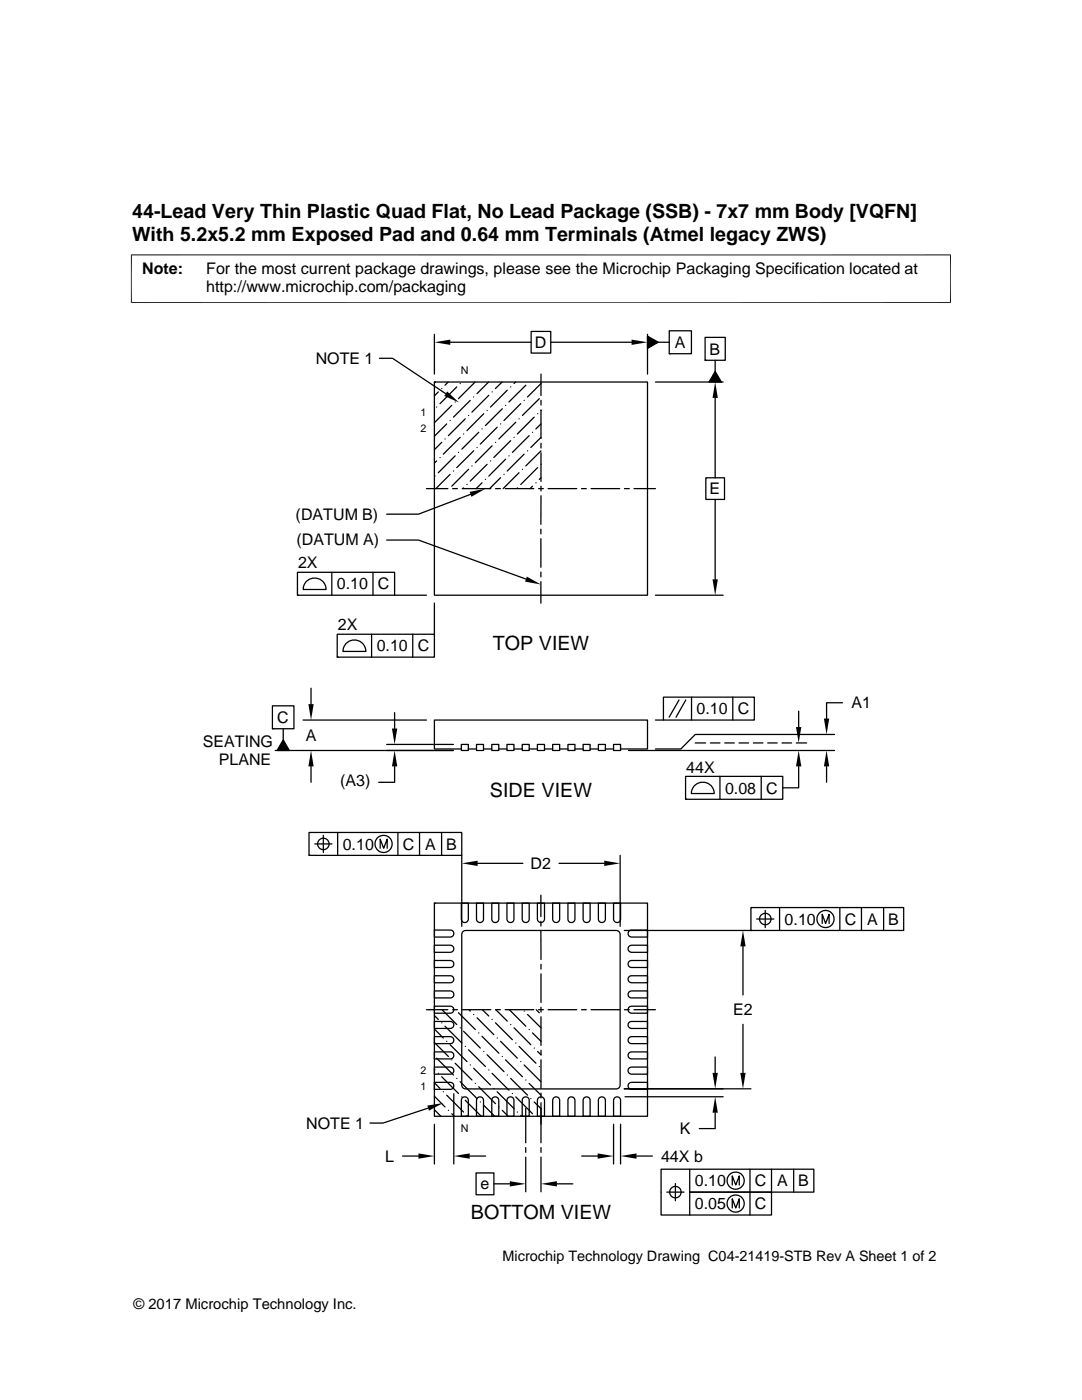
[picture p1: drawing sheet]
<svg xmlns="http://www.w3.org/2000/svg" width="216mm" height="279mm" viewBox="0 0 216 279" stroke-linecap="round" stroke-linejoin="round" font-family="sans-serif">
<g fill="none" stroke="#000" stroke-width=".25">
<path d="M75.7 71.5h2.6l10.6 7.1M86.7 66.7v8M86.7 76.2h42.5v42.6h-42.5zM86.7 76.2h.1M86.8 76.2l-.1 .1M87.5 78.2l-.8 .8M88.1 77.5h.1M89.4 76.2l-.6 .7M89.9 68.3h16.1M91.1 77.2l-3.3 3.4M91.8 76.5h.1M93.8 79.9l-3.3 3.3"/>
<path d="M94.5 79.2h.1M94.8 76.2l-3.3 3.4M97.5 76.2l-2.3 2.3M97.5 78.9l-3.3 3.4M98.2 78.2h.1M100.2 76.2l-1.3 1.3M101.2 77.9l-3.3 3.3M101.9 77.2h.1M102.9 76.2l-.3 .3M104.6 79.9h.1M104.9 76.9l-3.3 3.3M106 66.1h3.9v4.4h-3.9z"/>
<path d="M107.6 79.6l-3.4 3.3M107.9 74.7v4.2M107.9 79.9v.9M108 76.5l-2.7 2.7M109.9 68.3h16.1M129.2 66.7v8M129.2 67.1l2.1 1.2-2.1 1.2zM130.8 76.2h13.5M131.3 68.3h2.2M133.5 66h4.5v4.6h-4.5zM133.5 70.6h.1M140.7 67.3h4v4.6h-4z"/>
<path d="M140.7 71.9h.1M142.7 79.4v16M142.7 74.1l1.2 2.1h-2.4zM142.7 71.9v2.2M85.1 97.5h4.3M86.8 95h.1M87.1 81.2h.1M87.1 92l-.4 .4M87.8 91.3h.1M88.1 88.3l-1.4 1.4M88.8 87.6h.1M89.1 84.6l-2.4 2.5"/>
<path d="M89.8 83.9h.1M89.8 94.7l-2.8 2.8M90.1 80.9l-3.3 3.4M90.3 97.5h1M90.5 94h.1M90.8 80.2h.1M90.8 91l-3.3 3.3M91.5 90.3h.1M91.8 87.3l-3.3 3.3M92.2 97.5h5.7M92.5 86.6h.1M92.5 97.4l-.1 .1"/>
<path d="M92.8 83.6l-3.3 3.4M93.2 96.7h.1M93.5 82.9h.1M93.5 93.7l-3.4 3.3M93.9 98.7l-10.4 3.9h-6.3M94.2 93h.1M94.5 90l-3.4 3.3M95.2 89.3h.1M95.5 86.3l-3.3 3.3M96.2 96.4l-1.2 1.1M96.2 85.6h.1M96.5 82.6l-3.3 3.3"/>
<path d="M96.9 95.7h.1M97.2 81.9h.1M97.2 92.7l-3.4 3.3M97.9 92h.1M98.2 89l-3.4 3.3M98.9 88.3h.1M98.9 97.5h.9M99.2 85.3l-3.4 3.3M99.9 84.6h.1M99.9 95.3l-2.2 2.2M100.2 81.6l-3.3 3.3M100.6 94.7h.1"/>
<path d="M100.8 97.5h5.7M100.9 91.7l-3.4 3.3M100.9 80.9h.1M101.6 91h.1M101.9 87.9l-3.4 3.4M102.6 87.3h.1M102.9 84.3l-3.4 3.3M103.2 97.4h.1M103.6 94.3l-3.2 3.2M103.6 83.6h.1M103.9 80.6l-3.3 3.3M104.2 93.7h.1"/>
<path d="M104.6 90.6l-3.4 3.4M105.3 90h.1M105.6 87l-3.4 3.3M106.3 86.3h.1M106.3 97l-.5 .5M106.6 83.2l-3.4 3.4M106.9 96.4h.1M107.3 82.6h.1M107.3 93.3l-3.4 3.4M107.5 97.5h.9M107.9 81.8v5.7M107.9 88.5v.9"/>
<path d="M107.9 90.4v5.7M107.9 97v1M107.9 98.9v5.7M108 87.3l-2.1 2M108 81.9h.1M108 90l-3.1 3M108 84.6l-1.1 1M108 92.7h.1M108 95.3l-.4 .4M109.4 97.5h5.7M116 97.5h1M117.9 97.5h5.8"/>
<path d="M124.6 97.5h1M126.5 97.5h4.3M140.8 95.4h3.8v4.3h-3.8zM142.7 99.7v15.9M59.4 114.2h19.3v4.6h-19.3zM59.4 118.8h.1M61.2 115.9a2.3 2.3 0 0 1 2.5-.3 2.3 2.3 0 0 1 1.4 2h-4.6l.3-1.1zM66.2 114.2v4.6M74.4 114.2v4.6M77.2 107.8h6.3l21.5 7.8M78.7 118.8h6.4M107.9 105.6v1"/>
<path d="M107.9 107.5v5.7M107.9 114.2v.9M107.9 116.1v4.3M130.8 118.8h13.5M62.1 137.4v3.1M67.3 126.6h19.4v4.5h-19.4zM67.3 131.1h.1M69.2 128.3a2.29 2.29 0 0 1 2.5-.4 2.29 2.29 0 0 1 1.3 2.1h-4.6l.4-1.2zM74.1 126.6v4.5M82.4 126.6v4.5M86.7 120.4v6.2M132.4 139.1h18.1v4.6h-18.1z"/>
<path d="M135.5 139.7l-2 3.4M136.8 139.7l-1.9 3.4M138 139.1v4.6M146.2 139.1v4.6M54.4 140.9h4.3v4.5h-4.3zM54.4 145.4h.1M54.9 149.8h35.6M56.5 145.4v2.3M56.5 147.7l1.2 2.1h-2.4zM60.5 143.7h24.6M62.1 153v3.1M77.2 148.6h13.3"/>
<path d="M78.7 153v3.1h-3.1M78.7 142.2v3.2M92.1 149.5h-5.4v-5.8h42.5v5.8h-5.4M92.1 148.6h1.4v1.2h-1.4zM93.5 149.5h1.6M95.1 148.6h1.4v1.2h-1.4zM96.5 149.5h1.6M98.1 148.6h1.4v1.2h-1.4zM99.5 149.5h1.7M101.2 148.6h1.4v1.2h-1.4zM102.6 149.5h1.6M104.2 148.6h1.4v1.2h-1.4z"/>
<path d="M105.6 149.5h1.6M107.2 148.6h1.4v1.2h-1.4zM108.6 149.5h1.7M110.3 148.6h1.4v1.2h-1.4zM111.7 149.5h1.6M113.3 148.6h1.4v1.2h-1.4zM114.7 149.5h1.7M116.4 148.6h1.4v1.2h-1.4zM117.8 149.5h1.6M119.4 148.6h1.4v1.2h-1.4zM120.8 149.5h1.6M122.4 148.6h1.4v1.2h-1.4z"/>
<path d="M125.4 149.8h41.1M130.8 143.7h1.6M136.8 154.9h19.4v4.6h-19.4zM136.8 159.5h.1M138.7 156.7a2.29 2.29 0 0 1 2.5-.4 2.29 2.29 0 0 1 1.3 2.1h-4.6l.4-1.2zM138.7 148.3h2.1M141.8 148.3h1.9M143.7 154.9v4.6M144.6 148.3h1.9M147.5 148.3h1.9M150.3 148.3h1.9M151.9 154.9v4.6"/>
<path d="M153.2 148.3h1.9M156 148.3h1.9M158.9 148.3h2.1M159.4 153v4.2h-3.2M159.4 141.9v3.2M164.9 153v3.1M166.5 146.6h-27.8l-2.9 2.9h-5M168.1 140.3h-3.2v3.1M61.7 166.1h30.4v4.6h-30.4zM61.7 170.7h.1M62.8 168.4h3.4M64.5 166.7v3.4"/>
<path d="M67.4 166.1v4.6M75.9 169.3v-1.8l.7 1.8 .7-1.8v1.8M79.4 166.1v4.6M83.7 166.1v4.6M88.1 166.1v4.6M92.1 170.7v14.2M95.3 172.3h9M107.9 178.6v4.3M111.5 172.3h9.1M123.7 170.7v14.2M86.7 180.2h42.5v42.6h-42.5zM86.7 180.2h.1"/>
<path d="M86.7 185.6h3.2a.7 .7 0 0 1 .6 .5 .7 .7 0 0 1-.3 .8l-.3 .1h-3.2zM86.7 188.6h3.2a.71 .71 0 0 1 .7 .7 .71 .71 0 0 1-.7 .8h-3.2zM86.7 191.7h3.2a.7 .7 0 0 1 .6 .5 .7 .7 0 0 1-.3 .8l-3.5 .1zM86.7 194.7h3.2a.69 .69 0 0 1 .6 .5 .69 .69 0 0 1-.2 .8l-.4 .1h-3.2zM86.7 197.8h3.2a.71 .71 0 0 1 .6 1l-.3 .3-.3 .1h-3.2zM92.1 180.2h1.4v3.2a.7 .7 0 0 1-.7 .7 .7 .7 0 0 1-.7-.7zM92.3 186l.6-.3h30.1l.4 .1 .3 .7v30.1l-.1 .4-.6 .3h-30.1l-.4-.1-.4-.6v-30.1zM95.1 180.2h1.4v3.2a.7 .7 0 0 1-.7 .7 .7 .7 0 0 1-.7-.7zM98.1 180.2h1.4v3.2a.7 .7 0 0 1-.7 .7 .7 .7 0 0 1-.7-.7zM101.2 180.2h1.4v3.2a.7 .7 0 0 1-.7 .7 .7 .7 0 0 1-.7-.7zM104.2 180.2h1.4v3.2a.7 .7 0 0 1-.7 .7 .7 .7 0 0 1-.7-.7zM107.2 180.2h1.4v3.2a.71 .71 0 0 1-.7 .7 .71 .71 0 0 1-.7-.7z"/>
<path d="M107.9 185.8v5.7M107.9 183.9v.9M107.9 192.4v1M107.9 194.4v5.7M110.3 180.2h1.4v3.2a.7 .7 0 0 1-.7 .7 .7 .7 0 0 1-.7-.7zM113.3 180.2h1.4v3.2a.7 .7 0 0 1-.7 .7 .7 .7 0 0 1-.7-.7zM116.4 180.2h1.4v3.2a.7 .7 0 0 1-.7 .7 .7 .7 0 0 1-.7-.7zM119.4 180.2h1.4v3.2a.7 .7 0 0 1-.7 .7 .7 .7 0 0 1-.7-.7zM122.4 180.2h1.4v3.2a.7 .7 0 0 1-.7 .7 .7 .7 0 0 1-.7-.7zM124.6 185.7h25.2M125.6 191.8l.4-.1h3.2v1.4h-3.2a.7 .7 0 0 1-.7-.5 .7 .7 0 0 1 .3-.8zM125.6 197.9l.4-.1h3.2v1.4h-3.2a.69 .69 0 0 1-.7-.5 .69 .69 0 0 1 .3-.8z"/>
<path d="M125.6 188.8l.4-.2h3.2v1.5h-3.2a.71 .71 0 0 1-.6-.5 .71 .71 0 0 1 .2-.8zM125.6 185.7l3.6-.1v1.4h-3.2a.7 .7 0 0 1-.7-.5 .7 .7 0 0 1 .3-.8zM125.7 194.8l3.5-.1v1.4h-3.2l-.4-.1a.7 .7 0 0 1 .1-1.2zM148.3 188.9v9.7M149.8 181.1h30.5v4.6h-30.5zM149.8 185.7h.1M151 183.4h3.4M152.7 181.7v3.4M155.6 181.1v4.6M164.1 184.3v-1.8l.6 1.8 .7-1.8v1.8M167.6 181.1v4.6M171.9 181.1v4.6"/>
<path d="M176.3 181.1v4.6M85.1 201.5h4.3M86.7 213.4l.1 .1M86.7 216.1l1.1 1.1M86.7 208l2.8 2.8M86.7 218.8l2.1 2.1M86.7 209.9h3.2a.7 .7 0 0 1 .6 .5 .7 .7 0 0 1-.3 .8l-.3 .1h-3.2zM86.7 213h3.2a.71 .71 0 0 1 .7 .7 .71 .71 0 0 1-.7 .7h-3.2zM86.7 200.8h3.2a.7 .7 0 0 1 .7 .7 .7 .7 0 0 1-.7 .7h-3.2zM86.7 203.9h3.2a.69 .69 0 0 1 .6 .4 .69 .69 0 0 1-.3 .8l-.3 .2h-3.2zM86.7 206.9h3.2l.4 .1a.69 .69 0 0 1 .2 .8 .69 .69 0 0 1-.6 .5h-3.2zM86.7 216h3.2a.7 .7 0 0 1 .6 .5 .7 .7 0 0 1-.3 .8l-3.5 .1z"/>
<path d="M86.7 202.7l.8 .8M86.7 205.4l1.8 1.8M87.1 211.2l3.4 3.3M87.5 214.2h.1M88.1 214.9l3.4 3.3M88.1 204.1h.1M88.2 201.5l2.9 3M88.5 217.9h.1M88.8 204.8l3.4 3.4M89.1 218.6l3.4 3.3M89.1 207.8h.1M89.8 208.5l3.4 3.4"/>
<path d="M90.1 211.5h.1M90.3 201.5h1M90.6 218.3v14M90.8 212.2l3.4 3.3M91.1 215.2h.1M91.5 202.1l3.3 3.4M91.8 215.9l3.4 3.3M91.8 205.1h.1M92.2 219.2a.71 .71 0 0 1 .7-.3 .71 .71 0 0 1 .6 .7v3.2h-1.4zM92.2 218.9h.1M92.2 201.5h5.7M92.5 205.8l3.3 3.4"/>
<path d="M92.8 219.6l3.2 3.2M92.8 208.8h.1M93.5 209.5l3.4 3.4M93.6 201.5l.2 .3M93.8 212.5h.1M94.5 202.5h.1M94.5 213.2l3.4 3.4M94.8 216.2h.1M95.2 203.1l3.3 3.4M95.2 219.2a.7 .7 0 0 1 .8-.3 .7 .7 0 0 1 .5 .7v3.2h-1.4zM95.5 216.9l3.4 3.4M95.5 206.1h.1"/>
<path d="M95.8 219.9h.1M96.2 206.8l3.3 3.4M96.2 201.5l1.3 1.3M96.5 209.8h.1M97.2 210.5l3.4 3.4M97.5 213.5h.1M98.2 203.5h.1M98.2 214.2l3.4 3.4M98.2 219.2a.71 .71 0 0 1 .8-.3 .71 .71 0 0 1 .5 .7v3.2h-1.4zM98.5 217.2h.1M98.9 204.1l3.3 3.4M98.9 201.5h.9"/>
<path d="M98.9 201.5l2.3 2.3M99.2 217.9l3.4 3.4M99.2 207.2h.1M99.9 207.8l3.3 3.4M100.2 210.8h.1M100.8 201.5h5.7M100.9 211.5l3.3 3.4M101.2 214.5h.1M101.3 219.2a.7 .7 0 0 1 .8-.3 .7 .7 0 0 1 .5 .7v3.2h-1.4v-3.2zM101.6 201.5l3.3 3.3M101.9 204.5h.1M101.9 215.2l3.4 3.4"/>
<path d="M102.2 218.2h.1M102.6 205.1l3.3 3.4M102.9 208.2h.1M102.9 218.9l3.4 3.4M103.6 208.8l3.3 3.4M103.9 211.9h.1M104.3 219.2a.7 .7 0 0 1 .8-.3 .7 .7 0 0 1 .5 .7v3.2h-1.4v-3.2zM104.6 201.8h.1M104.6 212.5l3.3 3.4M104.9 215.5h.1M105.3 202.5l2.7 2.6M105.6 205.5h.1"/>
<path d="M105.6 216.2l2.4 2.4M105.9 219.2h.1M106.3 206.1l1.7 1.7M106.6 209.2h.1M106.6 219.9l1.4 1.4M107 201.5l.6 .6M107.3 209.8l.7 .7M107.4 219.2a.71 .71 0 0 1 .7-.3 .71 .71 0 0 1 .5 .7v3.2h-1.4v-3.2zM107.5 201.5h.9M107.6 212.9h.1M107.9 201v1M107.9 202.9v5.7"/>
<path d="M107.9 209.6v.9M107.9 211.5v5.7M107.9 218.2v.9M109.4 201.5h5.7M110.4 219.2a.7 .7 0 0 1 .8-.3 .7 .7 0 0 1 .5 .7v3.2h-1.4v-3.2zM113.4 219.2a.71 .71 0 0 1 .8-.3 .71 .71 0 0 1 .5 .7v3.2h-1.4zM116 201.5h1M116.5 219.2a.7 .7 0 0 1 .8-.3 .7 .7 0 0 1 .5 .7v3.2h-1.4zM117.9 201.5h5.8M119.5 219.2a.71 .71 0 0 1 .8-.3 .71 .71 0 0 1 .5 .7v3.2h-1.4zM122.5 219.2a.7 .7 0 0 1 .8-.3 .7 .7 0 0 1 .5 .7v3.2h-1.4v-3.2zM124.6 217.3h25.2"/>
<path d="M124.6 201.5h1M124.7 218.9h19.6M125.6 207l.4-.1h3.2v1.4h-3.2a.69 .69 0 0 1-.6-.5 .69 .69 0 0 1 .2-.8zM125.6 216.1l.4-.1h3.2v1.4h-3.2a.7 .7 0 0 1-.7-.5 .7 .7 0 0 1 .3-.8zM125.6 213.1l.4-.1h3.2v1.4h-3.2a.71 .71 0 0 1-.6-.5 .71 .71 0 0 1 .2-.8zM125.6 200.9l.4-.1h3.2v1.4h-3.2a.7 .7 0 0 1-.6-.5 .7 .7 0 0 1 .2-.8zM125.6 204l3.6-.1v1.4h-3.2a.71 .71 0 0 1-.6-1.1zM125.6 210l3.6-.1v1.4h-3.2a.7 .7 0 0 1-.7-.5 .7 .7 0 0 1 .3-.8zM126.5 201.5h4.3M142.7 210.9v3.2M148.3 204.4v9.7M80.3 230.7h3.2"/>
<path d="M85.4 221.1l-9 3h-2.6M86.7 224.4v7.9M86.7 221.5l1.3 1.3M89.5 221.6h.1M90.1 222.3l.6 .5M93.2 222.6h.1M93.7 230.7h3.2M95 234.1h3.6v4.3h-3.6zM96.5 220.6l2.2 2.2M98.6 236.3h3.1M99.5 220.9h.1M100.2 221.6l1.2 1.2"/>
<path d="M103.2 221.9h.1M103.9 222.6l.2 .2M104.9 221.2v6.9M104.9 229v1M104.9 230.9v6.9M107.9 220.1v8M107.9 229v1M107.9 230.9v6.9M111.1 236.3h3.2M116.1 230.7h3.2M122.4 224.4v7.9M123.8 224.4v7.9"/>
<path d="M127 230.7h3.2M133.1 237.9h3.4M134.8 236.2v3.4M137.6 233.3v4.6h16.3v4.6h-22v-9.2h30.5v4.6h-24.8v4.6M142.7 222.1v3.1h-3.2M146.1 236.5v-1.8l.7 1.8 .7-1.8v1.8M149.6 233.3v9.2M153.9 233.3v4.6M158.4 233.3v4.6M146.1 241.1v-1.9l.7 1.9 .7-1.9v1.9"/>
<circle cx="64.5" cy="168.4" r="1.14"/>
<circle cx="76.5" cy="168.4" r="1.71"/>
<circle cx="152.7" cy="183.4" r="1.14"/>
<circle cx="164.7" cy="183.4" r="1.71"/>
<circle cx="134.8" cy="237.9" r="1.14"/>
<circle cx="146.8" cy="235.6" r="1.72"/>
<circle cx="146.8" cy="240.2" r="1.72"/>
</g>
<g fill="#000">
<path d="M89.2 78.1l2.4 2.2-3-1.3zM86.7 68.3l3.2-.5v1zM126 67.8l3.2 .5-3.2 .5zM129.2 67.1l2.1 1.2-2.1 1.2zM142.7 76.2l.5 3.2h-1zM142.7 74.1l1.2 2.1h-2.4zM93.7 98.2l3.2-.7-2.8 1.6zM105.1 115.1l2.8 1.5-3.1-.5zM142.2 115.6h1l-.5 3.2zM56.5 147.7l1.2 2.1h-2.4zM62.1 149.8l.5 3.2h-1.1zM61.5 140.5h1.1l-.5 3.2z"/>
<path d="M78.2 145.4h1.1l-.6 3.2zM78.7 149.8l.6 3.2h-1.1zM159.4 149.8l.5 3.2h-1.1zM158.8 145.1h1.1l-.5 3.2zM164.9 149.8l.6 3.2h-1.1zM164.4 143.4h1.1l-.6 3.2zM92.1 172.3l3.2-.5v1zM120.6 171.8l3.1 .5-3.1 .5zM148.3 185.7l.5 3.2h-1.1zM142.2 214.1h1l-.5 3.2zM147.7 214.1h1.1l-.5 3.2zM83.5 230.2l3.2 .5-3.2 .5z"/>
<path d="M85.3 220.6l3.1-.5-2.8 1.6zM90.6 230.7l3.1-.5v1zM101.7 235.7l3.2 .6-3.2 .5zM107.9 236.3l3.2-.6v1.1zM119.3 230.2l3.1 .5-3.1 .5zM123.8 230.7l3.2-.5v1zM142.7 218.9l.5 3.2h-1z"/>
</g>
<path d="M26.1 50.9h163.7M26.2 50.8v9.7M189.7 50.8v9.7M26.1 60.4h163.7" fill="none" stroke="#000" stroke-width=".2"/>
<g font-size="3.9">
<text x="26.4" y="43.5">44-Lead Very Thin Plastic Quad Flat, No Lead Package (SSB) - 7x7 mm Body [VQFN]</text>
<text x="26.4" y="48">With 5.2x5.2 mm Exposed Pad and 0.64 mm Terminals (Atmel legacy ZWS)</text>
<text x="98.3" y="129.7">TOP VIEW</text>
<text x="97.8" y="159.1">SIDE VIEW</text>
<text x="93.9" y="243.2">BOTTOM VIEW</text>
</g>
<g font-size="3.2">
<text x="28.4" y="54.6">Note:</text>
<text x="41.1" y="58.3">http://www.microchip.com/packaging</text>
<text x="41.1" y="54.6">For the most current package drawings, please see the Microchip Packaging Specification located at</text>
<text x="106.7" y="69.4">D</text>
<text x="134.7" y="69.4">A</text>
<text x="141.6" y="70.8">B</text>
<text x="63" y="72.7">NOTE 1</text>
<text x="141.6" y="98.7">E</text>
<text x="59" y="103.8">(DATUM B)</text>
<text x="59.1" y="108.9">(DATUM A)</text>
<text x="59.5" y="113.4">2X</text>
<text x="67.2" y="117.6">0.10</text>
<text x="75.4" y="117.6">C</text>
<text x="67.4" y="125.8">2X</text>
<text x="75.2" y="130">0.10</text>
<text x="83.4" y="130">C</text>
<text x="139" y="142.5">0.10</text>
<text x="147.2" y="142.6">C</text>
<text x="169.9" y="141.4">A1</text>
<text x="40.4" y="149.1">SEATING</text>
<text x="55.3" y="144.3">C</text>
<text x="61" y="147.9">A</text>
<text x="43.6" y="152.8">PLANE</text>
<text x="136.9" y="154.2">44X</text>
<text x="67.9" y="156.9">(A3)</text>
<text x="144.7" y="158.4">0.08</text>
<text x="152.9" y="158.4">C</text>
<text x="68.4" y="169.6">0.10</text>
<text x="80.4" y="169.6">C</text>
<text x="84.9" y="169.6">A</text>
<text x="89" y="169.6">B</text>
<text x="105.9" y="173.4">D2</text>
<text x="156.6" y="184.6">0.10</text>
<text x="168.6" y="184.6">C</text>
<text x="173" y="184.6">A</text>
<text x="177.2" y="184.6">B</text>
<text x="146.3" y="202.6">E2</text>
<text x="61.1" y="225.3">NOTE 1</text>
<text x="135.6" y="226.4">K</text>
<text x="76.9" y="231.9">L</text>
<text x="131.9" y="231.8">44X b</text>
<text x="95.9" y="237.4">e</text>
<text x="138.6" y="236.8">0.10</text>
<text x="150.6" y="236.8">C</text>
<text x="155.1" y="236.8">A</text>
<text x="159.3" y="236.8">B</text>
<text x="138.6" y="241.3">0.05</text>
<text x="150.6" y="241.3">C</text>
</g>
<g font-size="2.9">
<text x="100.3" y="251.7">Microchip Technology Drawing C04-21419-STB Rev A Sheet 1 of 2</text>
<text x="26.6" y="261.3">© 2017 Microchip Technology Inc.</text>
</g>
<g font-size="2.1">
<text x="92" y="74.7">N</text>
<text x="83.9" y="83.1">1</text>
<text x="83.9" y="86.1">2</text>
<text x="83.9" y="214.4">2</text>
<text x="83.9" y="217.4">1</text>
<text x="92" y="225.9">N</text>
</g>
</svg>
